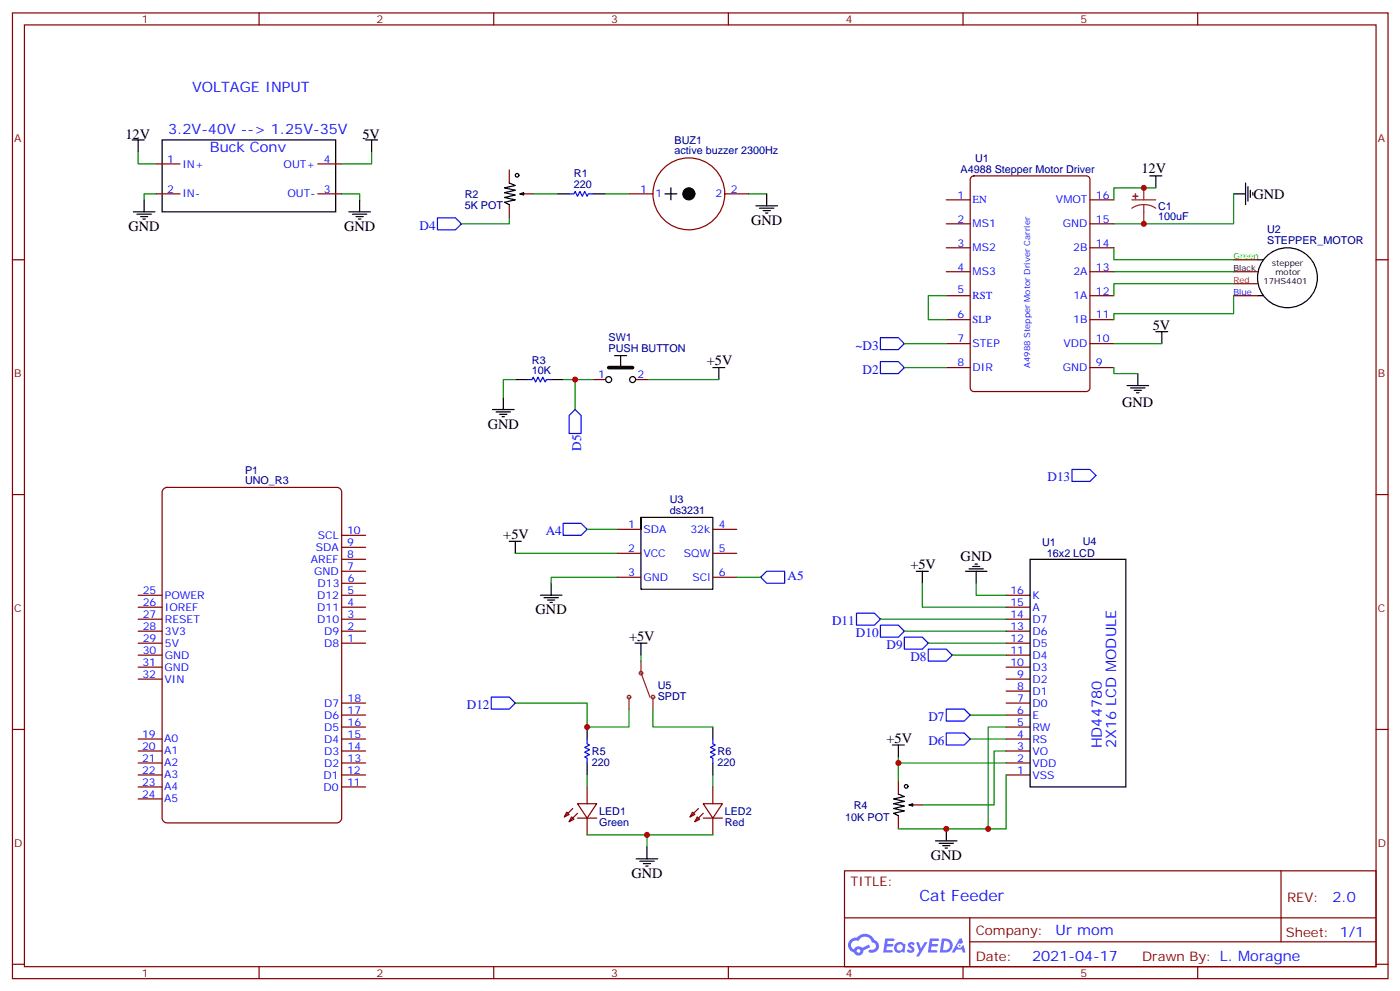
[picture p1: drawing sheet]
<svg xmlns="http://www.w3.org/2000/svg" width="413mm" height="292mm" viewBox="0 0 413 292" stroke-linecap="round" stroke-linejoin="round" font-family="sans-serif">
<g fill="none" stroke="#870000" stroke-width=".35">
<path d="M3.7 3.8h405.3v284.3h-405.3zM7.2 7.3h398.3v277.3h-398.3zM76.3 3.8v3.5M145.5 3.8v3.5M214.6 3.8v3.5M283.8 3.8v3.5M352.9 3.8v3.5M3.7 76.5h3.5M405.5 76.5h3.5M3.7 145.6h3.5M405.5 145.6h3.5M3.7 214.8h3.5"/>
<path d="M405.5 214.8h3.5M248.8 256.4h156.7v28.2h-156.7zM377.5 256.4v20.9M248.9 270.2h156.5M285.8 277.3h119.6M285.8 270.2v14.2M3.7 283.9h3.5M76.3 284.6v3.5M145.5 284.6v3.5M214.6 284.6v3.5M283.8 284.6v3.5M352.9 284.6v3.5"/>
<path d="M405.5 283.9h3.5"/>
</g>
<g fill="#5487ff">
<path d="M267.8 277.6a1.22 1.22 0 0 1 1.8 .2l-.4 .6a.47 .47 0 0 0-.4-.4 .47 .47 0 0 0-.5 .2l.2 .2a1.14 1.14 0 0 1 .8 1.8 1.14 1.14 0 0 1-2 0l-.2-.2 .5-.6 .7 .5a.29 .29 0 0 0 .4-.3 .29 .29 0 0 0-.3-.3 1.04 1.04 0 0 1-.6-1.7z"/>
<path d="M260.8 276.3h2.4l.3 .2-.1 .5-1.8 .1-.2 .8h1.6l.3 .4-.4 .4h-1.6l-.1 1.1h1.7l.2 .3-.2 .3-2.7 .1z"/>
<path d="M274 276.3h2.3l.4 .2-.2 .5-1.8 .1-.1 .8h1.5l.3 .4-.3 .4h-1.6l-.2 1.1h1.7l.2 .3-.2 .3-2.6 .1z"/>
<path d="M282.7 276.3h.7l.4 1.3-.6 .3a.69 .69 0 0 0-1.1 .3 .69 .69 0 0 0 .5 .9 .69 .69 0 0 0 .9-.6l.4-.2 .6 2.2h-.8l-.2-.9h-1.7l-.5 .9h-.9z"/>
<path d="M270 277.4h.7l.7 1.8 1.1-1.8h.8l-2.5 4.2h-.9l1-1.5z"/>
<path d="M277.5 276.3l-.6 4.2h1.4a2.11 2.11 0 0 0 2.4-2.1 2.11 2.11 0 0 0-2.5-2.1zM278.2 277.1a1.39 1.39 0 0 1 1.7 1.4 1.39 1.39 0 0 1-1.8 1.3h-.2z"/>
<path d="M263.8 277.9a1.54 1.54 0 0 0 0 2.2 1.54 1.54 0 0 0 2.1 .1l.6 .3 .3-2.3-.1-.3h-.5a1.49 1.49 0 0 0-2.4 0zM264.1 278.9a.95 .95 0 0 1 1.9 0 .95 .95 0 0 1-1.9 0z"/>
<path d="M250.6 276.7a2.18 2.18 0 0 0 1 3.7 1.44 1.44 0 0 0 1.7 .9 1.44 1.44 0 0 0 1.1-1.4l2-1.1-.4-.7-1.9 1a1.47 1.47 0 0 0-2.5 .4 1.39 1.39 0 0 1-.6-1.9 1.39 1.39 0 0 1 2-.5 2.12 2.12 0 0 1 2.1-1.3 2.12 2.12 0 0 1 1.9 1.7 1.14 1.14 0 0 1 1.1 1.4 1.14 1.14 0 0 1-1.6 .7 .43 .43 0 0 0-.6 .4 .43 .43 0 0 0 .4 .5 1.98 1.98 0 0 0 2.6-1.2 1.98 1.98 0 0 0-1.3-2.6 3.1 3.1 0 0 0-5.2-.6l-.9 .1zM252.4 280a.55 .55 0 0 1 1.1 0 .55 .55 0 0 1-1.1 0z"/>
<circle cx="282.8" cy="278.4" r=".26"/>
</g>
<g fill="none" stroke="#000" stroke-width=".35">
<path d="M38.9 41.2h3.6M40.7 41.2v3.5M42.5 58.8v3.6M47.8 41.2h51.1v21.2h-51.1zM106 58.8v3.6M107.7 41.2h3.6M109.5 41.2v3.5M150.1 53.9l1.7 .7-3.1 .7 3.1 .7-3.1 .7 3.1 .7-3.1 .7 3.1 .7-3.1 .7 1.4 .8M153.2 57.1l1.1 .3v-.7l-1.1 .4h1.1M164.2 57.1h3.5M174.8 57.1h3.5M195.9 57.1h3.6"/>
<path d="M197.7 55.3v3.5M225.9 57.1v3.5M338.8 51.8h3.5M340.6 51.8v3.5M363.5 57.1h3.5M367 53.9v6.4M367.7 55v4.2M368.4 56v2.1M369.1 56.7v.7M39.3 62.4h6.3M40.4 63.1h4.2M41.4 63.8h2.1"/>
<path d="M42.1 64.5h.7M102.8 62.4h6.3M103.9 63.1h4.2M104.9 63.8h2.1M105.6 64.5h.7M222.7 60.6h6.4M223.8 61.3h4.2M224.9 62h2.1M225.6 62.7h.7M372.2 76.5h-1.6M340.6 97.6h3.5M342.3 97.6v3.6"/>
<path d="M370.5 87.1h1.7M148.3 117.1v3.5M151.8 111.8h3.6M162.4 111.8h3.5M181.1 104.7h3.5M182.9 104.7v3.5M210 108.2h3.6M211.8 108.2v3.6M332.1 113.5h6.4M333.2 114.2h4.2M334.2 114.9h2.1M334.9 115.6h.7"/>
<path d="M335.3 110v3.5M145.1 120.6h6.4M146.2 121.3h4.2M147.2 122h2.2M148 122.7h.7M150.1 159.4h3.5M151.8 159.4v3.5M188.9 152.3v21.2h21.1v-21.2h-21.1v3.6M159.2 175.3h6.4M160.3 176h4.2M161.4 176.7h2.1M162.1 177.4h.7"/>
<path d="M162.4 171.7v3.6M270 168.2h3.5M271.8 168.2v3.5M284.5 168.2h6.3M285.5 167.5h4.3M286.6 166.8h2.1M287.3 166.1h.7M287.7 168.2v3.5M303.5 164.7h28.3v67h-28.3zM187.1 189.4h3.5M188.9 189.4v3.5M173 214.1v3.5"/>
<path d="M210 214.1v3.5M263 219.4h3.5M264.7 219.4v3.5M173 224.6v3.6M210 224.6v3.6M264.7 233.8l1.8 .7-3.2 .7 3.2 .7-3.2 .7 3.2 .7-3.2 .8 3.2 .7-3.2 .7 1.4 .7M267.9 237l1.1 .3v-.7l-1.1 .4h1.1M187.5 252.9h6.3M188.5 253.6h4.3M189.6 254.3h2.1M190.3 255h.7M190.6 249.3v3.6"/>
<path d="M275.7 247.6h6.3M276.7 248.3h4.3M277.8 249h2.1M278.5 249.7h.7M278.8 244.1v3.5"/>
<circle cx="152.4" cy="51.6" r=".53"/>
<circle cx="379.4" cy="81.8" r="8.8"/>
<circle cx="179.4" cy="111.8" r=".88"/>
<circle cx="186.4" cy="111.8" r=".88"/>
<circle cx="267" cy="231.5" r=".53"/>
</g>
<g fill="none" stroke="#870000" stroke-width=".35">
<path d="M46 48.3h7.1M46 57.1h7.1M93.6 48.3h7.1M93.6 57.1h7.1M150.1 50v3.9M153.2 57.1h3.9M185.3 57.1h7.1M213.6 57.1h7M278.8 58.8h7.1M286.1 52.2l.8-.4h33.2l.9 .4 .2 .6v61.4l-.5 .9-.6 .2h-33.2l-.8-.5-.2-.6v-61.4zM321.2 58.8h7M150.1 60.3v3.8"/>
<path d="M278.8 65.9h7.1M278.8 73h7.1M321.2 65.9h7M321.2 73h7M363.5 76.5h7.1M278.8 80h7.1M278.8 87.1h7.1M278.8 94.1h7.1M321.2 80h7M321.2 87.1h7M321.2 94.1h7M363.5 80h7.1"/>
<path d="M363.5 87.1h7.1M363.5 83.5h7.1M174.8 111.8h3.5M187.5 111.8h3.5M278.8 101.2h7.1M278.8 108.2h7.1M321.2 101.2h7M321.2 108.2h7M100.7 157.6h7M181.8 155.9h7.1M210 155.9h7.1M40.7 178.8h7.1"/>
<path d="M40.7 175.3h7.1M100.7 178.8h7M100.7 175.3h7M100.7 171.7h7M100.7 168.2h7M100.7 164.7h7M100.7 161.1h7M181.8 162.9h7.1M181.8 170h7.1M210 162.9h7.1M210 170h7.1M296.5 178.8h7"/>
<path d="M296.5 175.3h7M40.7 189.4h7.1M40.7 185.8h7.1M40.7 182.3h7.1M40.7 192.9h7.1M40.7 196.4h7.1M40.7 200h7.1M100.7 189.4h7M100.7 185.8h7M100.7 182.3h7M296.5 189.4h7M296.5 185.8h7"/>
<path d="M296.5 182.3h7M296.5 192.9h7M296.5 196.4h7M296.5 200h7M40.7 217.6h7.1M100.7 217.6h7M100.7 214.1h7M100.7 210.5h7M100.7 207h7M296.5 217.6h7M296.5 214.1h7M296.5 210.5h7"/>
<path d="M296.5 207h7M296.5 203.5h7M40.7 231.7h7.1M40.7 228.2h7.1M40.7 224.6h7.1M40.7 221.1h7.1M40.7 235.2h7.1M100.7 231.7h7M100.7 228.2h7M100.7 224.6h7M100.7 221.1h7M167 239.1l.7 .7-1.4 .7z"/>
<path d="M168.8 238.1l-2.5 2.4M170.2 236.6h5.6l-2.8 4.3zM170.2 239.5l-2.5 2.4M173 231.7v4.9M204 239.1l.8 .7-1.5 .7zM205.8 238.1l-2.5 2.4M207.2 236.6h5.7l-2.9 4.3zM207.2 239.5l-2.4 2.4M210 231.7v4.9M264.7 229.9v3.9M267.9 237h3.9M296.5 228.2h7"/>
<path d="M296.5 224.6h7M296.5 221.1h7M168.4 240.5l.7 .7-1.4 .7zM170.2 240.9h5.6M173 240.9v4.9M205.5 240.5l.7 .7-1.4 .7zM207.2 240.9h5.7M210 240.9v4.9M264.7 240.2v3.9"/>
<circle cx="203" cy="57.1" r="10.6"/>
</g>
<g fill="none" stroke="#8c2424" stroke-width=".35">
<path d="M333.5 58.8h7.1M337 55.3v3.5M337 60.3l1.9 .2 1.7 .8M337 60.3l-1.8 .2-1.7 .8M337 60.3v5.6M188.9 198.1l2.6 7.1M188.9 194.7v3.5M185.3 205.2v3.6M192.4 205.2v3.6"/>
<circle cx="188.9" cy="198.2" r=".53"/>
<circle cx="185.3" cy="205.2" r=".53"/>
<circle cx="192.4" cy="205.2" r=".53"/>
</g>
<g fill="#8c2424" stroke="#8c2424" stroke-width=".35">
<path d="M333.9 57.8h1.4z"/>
<path d="M334.6 57.1v1.4z"/>
</g>
<circle cx="203" cy="57.1" r="1.76" fill="#000" stroke="#000" stroke-width=".35"/>
<path d="M179.4 108.2h7" fill="none" stroke="#000" stroke-width="1.1"/>
<path d="M48.1 144.1l1.1-.6h50.1a1.41 1.41 0 0 1 1.4 1.4v96a1.51 1.51 0 0 1-1.4 1.4h-50.1a1.51 1.51 0 0 1-1.4-1.4v-96z" fill="none" stroke="#800000" stroke-width=".35"/>
<g fill="none" stroke="#008700" stroke-width=".35">
<path d="M40.7 44.7v3.6h5.3M46 57.1h-3.5v1.7M100.7 57.1h5.3v1.7M109.5 44.7v3.6h-8.8M157.1 57.1h7.1M178.3 57.1h7M220.6 57.1h5.3M340.6 55.3h-12.4v3.5M363.5 57.1v8.8h-35.3M150.1 64.1v1.8h-14.1M328.2 73v3.5h35.3M278.8 87.1h-5.3v7h5.3"/>
<path d="M328.2 80h35.3M363.5 83.5h-35.3v3.6M363.5 87.1v5.3h-35.3v1.7M151.8 111.8h-3.5v5.3M165.9 111.8h8.9M169.5 111.8v8.8M191 111.8h20.8M266.5 101.2h12.3M266.5 108.2h12.3M328.2 108.2v1.8h7.1M328.2 101.2h14.1M173 155.9h8.8"/>
<path d="M151.8 162.9h30M181.8 170h-19.4v1.7M217.1 170h7.1M271.8 171.7v7.1h24.7M287.7 171.7v3.6h8.8M188.9 192.9v1.8M259.4 182.3h37.1M266.5 185.8h30M273.5 189.4h23M280.6 192.9h15.9M151.8 207h21.2v7.1h12.3v-5.3M192.4 208.8v5.3h17.6"/>
<path d="M285.9 217.6h10.6M285.9 210.5h10.6M296.5 214.1h-5.3v30M173 228.2v3.5M210 228.2v3.5M264.7 222.9v7M264.7 224.6h31.8M296.5 228.2v15.9h-31.8M296.5 221.1h-3.6v15.9h-21.1M173 245.8h17.6v3.5M190.6 245.8h19.4"/>
</g>
<g fill="none" stroke="#00f" stroke-width=".35">
<path d="M167.7 57.1h1.4l.4-.7 .7 1.4 .7-1.4 .7 1.4 .7-1.4 .7 1.4 .4-.7h1.4M128.9 64.1h5.3l1.8 1.8-1.8 1.8h-5.3zM259.4 99.4h5.3l1.8 1.8-1.8 1.7h-5.3zM155.4 111.8h1.4l.3-.7 .7 1.4 .7-1.4 .7 1.4 .7-1.4 .8 1.4 .3-.7h1.4M259.4 106.5h5.3l1.8 1.7-1.8 1.8h-5.3zM169.5 120.6l1.7 1.7v5.3h-3.5v-5.3zM315.9 138.2h5.3l1.7 1.8-1.7 1.7h-5.3zM165.9 154.1h5.3l1.8 1.8-1.8 1.7h-5.3zM224.2 170l1.7-1.8h5.3v3.5h-5.3zM252.4 180.6h5.3l1.7 1.7-1.7 1.8h-5.3zM259.4 184.1h5.3l1.8 1.7-1.8 1.8h-5.3zM266.5 187.6h5.3l1.7 1.8-1.7 1.7h-5.3z"/>
<path d="M273.5 191.1h5.3l1.8 1.8-1.8 1.8h-5.3zM144.8 205.2h5.3l1.7 1.8-1.7 1.8h-5.3zM173 217.6v1.4l.7 .4-1.4 .7 1.4 .7-1.4 .7 1.4 .7-1.4 .7 .7 .3v1.4M210 217.6v1.4l.7 .4-1.4 .7 1.4 .7-1.4 .7 1.4 .7-1.4 .7 .7 .3v1.4M278.8 215.8h5.3l1.8 1.8-1.8 1.8h-5.3zM278.8 208.8h5.3l1.8 1.7-1.8 1.8h-5.3z"/>
</g>
<g fill="#c00">
<circle cx="337" cy="55.3" r=".88"/>
<circle cx="337" cy="65.9" r=".88"/>
<circle cx="169.5" cy="111.8" r=".88"/>
<circle cx="278.8" cy="244.1" r=".88"/>
<circle cx="291.2" cy="244.1" r=".88"/>
<circle cx="264.7" cy="224.6" r=".88"/>
<circle cx="190.6" cy="245.8" r=".88"/>
<circle cx="173" cy="214.1" r=".88"/>
</g>
<text font-size="4.6" fill="#00f" x="270.9" y="265.4">Cat Feeder</text>
<g font-size="4.2" fill="#00f">
<text x="56.6" y="27.1">VOLTAGE INPUT</text>
<text x="49.5" y="39.4">3.2V-40V --&gt; 1.25V-35V</text>
<text x="61.9" y="44.7">Buck Conv</text>
<text x="324.7" y="220.3" transform="rotate(-90 324.7 220.3)">HD44780</text>
<text x="328.9" y="220.3" transform="rotate(-90 328.9 220.3)">2X16 LCD MODULE</text>
<text x="392.6" y="265.7">2.0</text>
<text x="311" y="275.2">Ur mom</text>
<text x="304.1" y="283">2021-04-17</text>
</g>
<g font-size="4.2">
<text x="37" y="40.8">12V</text>
<text x="106.8" y="40.8">5V</text>
<text x="336.3" y="51.1">12V</text>
<text x="369.3" y="58.5">GND</text>
<text x="37.9" y="68">GND</text>
<text x="101.4" y="68">GND</text>
<text x="221.3" y="66.3">GND</text>
<text x="339.7" y="97.3">5V</text>
<text x="208.3" y="107.5">+5V</text>
<text x="330.6" y="119.7">GND</text>
<text x="143.7" y="126.2">GND</text>
<text x="148.3" y="158.7">+5V</text>
<text x="268.3" y="167.5">+5V</text>
<text x="283.1" y="165">GND</text>
<text x="157.8" y="180.9">GND</text>
<text x="185.3" y="188.7">+5V</text>
<text x="261.2" y="218.7">+5V</text>
<text x="274.2" y="253.2">GND</text>
<text x="186.1" y="258.5">GND</text>
</g>
<g font-size="3.9" fill="#00f">
<text x="123.6" y="67.7">D4</text>
<text x="252.1" y="102.9">~D3</text>
<text x="254.2" y="110">D2</text>
<text x="171.2" y="132.8" transform="rotate(-90 171.2 132.8)">D5</text>
<text x="308.7" y="141.7">D13</text>
<text x="160.8" y="157.6">A4</text>
<text x="232.1" y="170.7">A5</text>
<text x="245.2" y="184.1">D11</text>
<text x="252.2" y="187.6">D10</text>
<text x="261.2" y="191.1">D9</text>
<text x="268.3" y="194.7">D8</text>
<text x="137.6" y="208.8">D12</text>
<text x="273.6" y="212.3">D7</text>
<text x="273.6" y="219.4">D6</text>
</g>
<g font-size="3.9" fill="#800">
<text x="250.6" y="261">TITLE:</text>
<text x="379.2" y="265.7">REV:</text>
<text x="287.5" y="275.2">Company:</text>
<text x="378.9" y="275.8">Sheet: 1/1</text>
<text x="287.5" y="282.9">Date:</text>
<text x="336.6" y="282.9">Drawn By: L. Moragne</text>
</g>
<g font-size="3.2" fill="#800">
<text x="41.8" y="6.8">1</text>
<text x="110.9" y="6.8">2</text>
<text x="180.1" y="6.8">3</text>
<text x="249.2" y="6.8">4</text>
<text x="318.3" y="6.8">5</text>
<text x="4.2" y="41.9">A</text>
<text x="406" y="41.9">A</text>
<text x="4.2" y="111.1">B</text>
<text x="406" y="111.1">B</text>
<text x="4.2" y="180.2">C</text>
<text x="406" y="180.2">C</text>
<text x="4.2" y="249.3">D</text>
<text x="406" y="249.3">D</text>
<text x="41.8" y="287.6">1</text>
<text x="110.9" y="287.6">2</text>
<text x="180.1" y="287.6">3</text>
<text x="249.2" y="287.6">4</text>
<text x="318.3" y="287.6">5</text>
</g>
<g font-size="3.2" fill="#00f">
<text x="49.3" y="47.9">1</text>
<text x="95.4" y="47.9">4</text>
<text x="53.8" y="49.3">IN+</text>
<text x="83.5" y="49.3">OUT+</text>
<text x="49.3" y="56.7">2</text>
<text x="53.8" y="58.1">IN-</text>
<text x="84.7" y="58.1">OUT-</text>
<text x="95.4" y="56.7">3</text>
<text x="188.6" y="56.7">1</text>
<text x="193.1" y="58.1">1</text>
<text x="210.8" y="58.1">2</text>
<text x="215.3" y="56.7">2</text>
<text x="282.1" y="58.5">1</text>
<text x="286.6" y="59.9">EN</text>
<text x="311.2" y="59.9">VMOT</text>
<text x="322.9" y="58.5">16</text>
<text x="282.1" y="65.5">2</text>
<text x="322.9" y="65.5">15</text>
<text x="286.6" y="67">MS1</text>
<text x="313.2" y="67">GND</text>
<text x="282.1" y="72.6">3</text>
<text x="286.6" y="74">MS2</text>
<text x="316.3" y="74">2B</text>
<text x="322.9" y="72.6">14</text>
<text x="282.1" y="79.7">4</text>
<text x="286.6" y="81.1">MS3</text>
<text x="316.3" y="81.1">2A</text>
<text x="322.9" y="79.7">13</text>
<text x="282.1" y="86.2">5</text>
<text x="286.6" y="88.1">RST</text>
<text x="316.3" y="88.1">1A</text>
<text x="322.9" y="86.7">12</text>
<text x="282.1" y="93.8">6</text>
<text x="286.6" y="95.2">SLP</text>
<text x="316.3" y="95.2">1B</text>
<text x="322.9" y="93.8">11</text>
<text x="282.1" y="100.8">7</text>
<text x="322.9" y="100.8">10</text>
<text x="282.1" y="107.9">8</text>
<text x="286.6" y="102.2">STEP</text>
<text x="313.4" y="102.2">VDD</text>
<text x="322.9" y="107.9">9</text>
<text x="176.3" y="111.4">1</text>
<text x="187.8" y="111.4">2</text>
<text x="286.6" y="109.3">DIR</text>
<text x="313.2" y="109.3">GND</text>
<text x="185.1" y="155.5">1</text>
<text x="211.8" y="155.5">4</text>
<text x="93.7" y="158.7">SCL</text>
<text x="102.3" y="160.8">9</text>
<text x="102.3" y="157.3">10</text>
<text x="189.6" y="156.9">SDA</text>
<text x="203.4" y="156.9">32k</text>
<text x="91.6" y="165.8">AREF</text>
<text x="93" y="162.2">SDA</text>
<text x="102.3" y="167.9">7</text>
<text x="102.3" y="164.3">8</text>
<text x="185.1" y="162.6">2</text>
<text x="189.6" y="164">VCC</text>
<text x="201.5" y="164">SQW</text>
<text x="211.8" y="162.6">5</text>
<text x="92.5" y="169.3">GND</text>
<text x="93.6" y="172.7">D13</text>
<text x="102.5" y="171.3">6</text>
<text x="185.1" y="169.6">3</text>
<text x="189.6" y="171">GND</text>
<text x="204.1" y="171">SCl</text>
<text x="211.8" y="169.6">6</text>
<text x="42.1" y="174.9">25</text>
<text x="42.1" y="178.4">26</text>
<text x="48.6" y="176.3">POWER</text>
<text x="48.6" y="179.8">IOREF</text>
<text x="93.5" y="176.4">D12</text>
<text x="93.5" y="179.8">D11</text>
<text x="102.4" y="175">5</text>
<text x="102.4" y="178.4">4</text>
<text x="297.7" y="178.4">15</text>
<text x="297.7" y="174.9">16</text>
<text x="304.2" y="179.8">A</text>
<text x="304.2" y="176.3">K</text>
<text x="42.1" y="181.9">27</text>
<text x="42.1" y="185.4">28</text>
<text x="48.6" y="183.3">RESET</text>
<text x="93.5" y="183.4">D10</text>
<text x="102.4" y="185.5">2</text>
<text x="102.4" y="182">3</text>
<text x="297.7" y="185.5">13</text>
<text x="297.7" y="182">14</text>
<text x="304.2" y="183.4">D7</text>
<text x="42.1" y="189">29</text>
<text x="48.6" y="186.9">3V3</text>
<text x="48.6" y="190.4">5V</text>
<text x="95.5" y="190.4">D8</text>
<text x="95.5" y="186.9">D9</text>
<text x="102.4" y="189">1</text>
<text x="297.7" y="189">12</text>
<text x="304.2" y="190.4">D5</text>
<text x="304.2" y="186.9">D6</text>
<text x="42" y="196.1">31</text>
<text x="42.1" y="192.5">30</text>
<text x="48.5" y="197.5">GND</text>
<text x="48.6" y="193.9">GND</text>
<text x="297.7" y="196.1">10</text>
<text x="297.7" y="192.5">11</text>
<text x="304.2" y="197.5">D3</text>
<text x="304.2" y="194">D4</text>
<text x="42" y="199.6">32</text>
<text x="48.5" y="201">VIN</text>
<text x="299.7" y="203.1">8</text>
<text x="299.7" y="199.6">9</text>
<text x="304.2" y="201">D2</text>
<text x="95.5" y="208.1">D7</text>
<text x="102.4" y="206.7">18</text>
<text x="299.7" y="206.7">7</text>
<text x="304.2" y="208.1">D0</text>
<text x="304.2" y="204.5">D1</text>
<text x="95.5" y="215.1">D5</text>
<text x="95.5" y="211.6">D6</text>
<text x="102.4" y="213.7">16</text>
<text x="102.4" y="210.2">17</text>
<text x="299.7" y="213.7">5</text>
<text x="299.7" y="210.2">6</text>
<text x="304.2" y="215.1">RW</text>
<text x="304.2" y="211.6">E</text>
<text x="41.9" y="217.2">19</text>
<text x="41.9" y="220.7">20</text>
<text x="48.4" y="218.6">A0</text>
<text x="95.5" y="218.7">D4</text>
<text x="102.4" y="220.8">14</text>
<text x="102.4" y="217.2">15</text>
<text x="299.7" y="220.8">3</text>
<text x="299.7" y="217.2">4</text>
<text x="304.2" y="218.7">RS</text>
<text x="41.9" y="224.2">21</text>
<text x="41.9" y="227.8">22</text>
<text x="48.4" y="222.1">A1</text>
<text x="48.4" y="225.6">A2</text>
<text x="95.5" y="225.7">D2</text>
<text x="95.5" y="222.2">D3</text>
<text x="102.3" y="227.8">12</text>
<text x="102.4" y="224.3">13</text>
<text x="299.7" y="227.8">1</text>
<text x="299.7" y="224.3">2</text>
<text x="304.2" y="225.7">VDD</text>
<text x="304.2" y="222.2">VO</text>
<text x="41.9" y="231.3">23</text>
<text x="48.4" y="229.2">A3</text>
<text x="48.4" y="232.7">A4</text>
<text x="95.3" y="232.8">D0</text>
<text x="95.3" y="229.3">D1</text>
<text x="102.3" y="231.4">11</text>
<text x="304.2" y="229.2">VSS</text>
<text x="41.9" y="234.8">24</text>
<text x="48.4" y="236.2">A5</text>
</g>
<g font-size="3.2" fill="#000080">
<text x="198.8" y="45.4">active buzzer 2300Hz</text>
<text x="198.8" y="42.3">BUZ1</text>
<text x="287.3" y="47.6">U1</text>
<text x="169.1" y="52.1">R1</text>
<text x="283.1" y="51.1">A4988 Stepper Motor Driver</text>
<text x="136.9" y="58.2">R2</text>
<text x="169.1" y="55.3">220</text>
<text x="136.9" y="61.4">5K POT</text>
<text x="341.3" y="64.7">100uF</text>
<text x="341.3" y="61.8">C1</text>
<text x="373.4" y="71.9">STEPPER_MOTOR</text>
<text x="373.4" y="68.7">U2</text>
<text x="179.3" y="100.5">SW1</text>
<text x="156.8" y="107.1">R3</text>
<text x="179.3" y="103.6">PUSH BUTTON</text>
<text x="156.8" y="110">10K</text>
<text x="72.2" y="142.5">UNO_R3</text>
<text x="72.2" y="139.5">P1</text>
<text x="197.4" y="148.1">U3</text>
<text x="197.4" y="151.3">ds3231</text>
<text x="307.1" y="160.6">U1</text>
<text x="319.1" y="160.4">U4</text>
<text x="308.5" y="164">16x2 LCD</text>
<text x="193.8" y="202.9">U5</text>
<text x="193.8" y="206">SPDT</text>
<text x="174.4" y="225.4">220</text>
<text x="174.4" y="222.3">R5</text>
<text x="211.5" y="225.4">220</text>
<text x="211.5" y="222.3">R6</text>
<text x="176.5" y="239.9">LED1</text>
<text x="213.6" y="239.9">LED2</text>
<text x="251.6" y="238.1">R4</text>
<text x="176.5" y="243.1">Green</text>
<text x="213.6" y="243.1">Red</text>
<text x="249.1" y="241.7">10K POT</text>
</g>
<text font-size="2.5" fill="#0f0" x="363.5" y="76.1">Green</text>
<g font-size="2.5">
<text x="363.5" y="79.7">Black</text>
<text x="372.3" y="83.5">17HS4401</text>
<text x="374.8" y="78.2">stepper</text>
<text x="375.8" y="81.1">motor</text>
</g>
<text font-size="2.5" fill="#f00" x="363.5" y="83.2">Red</text>
<g font-size="2.5" fill="#00f">
<text x="363.5" y="86.7">Blue</text>
<text x="303.5" y="108.2" transform="rotate(-90 303.5 108.2)">A4988 Stepper Motor Driver Carrier</text>
</g>
</svg>
